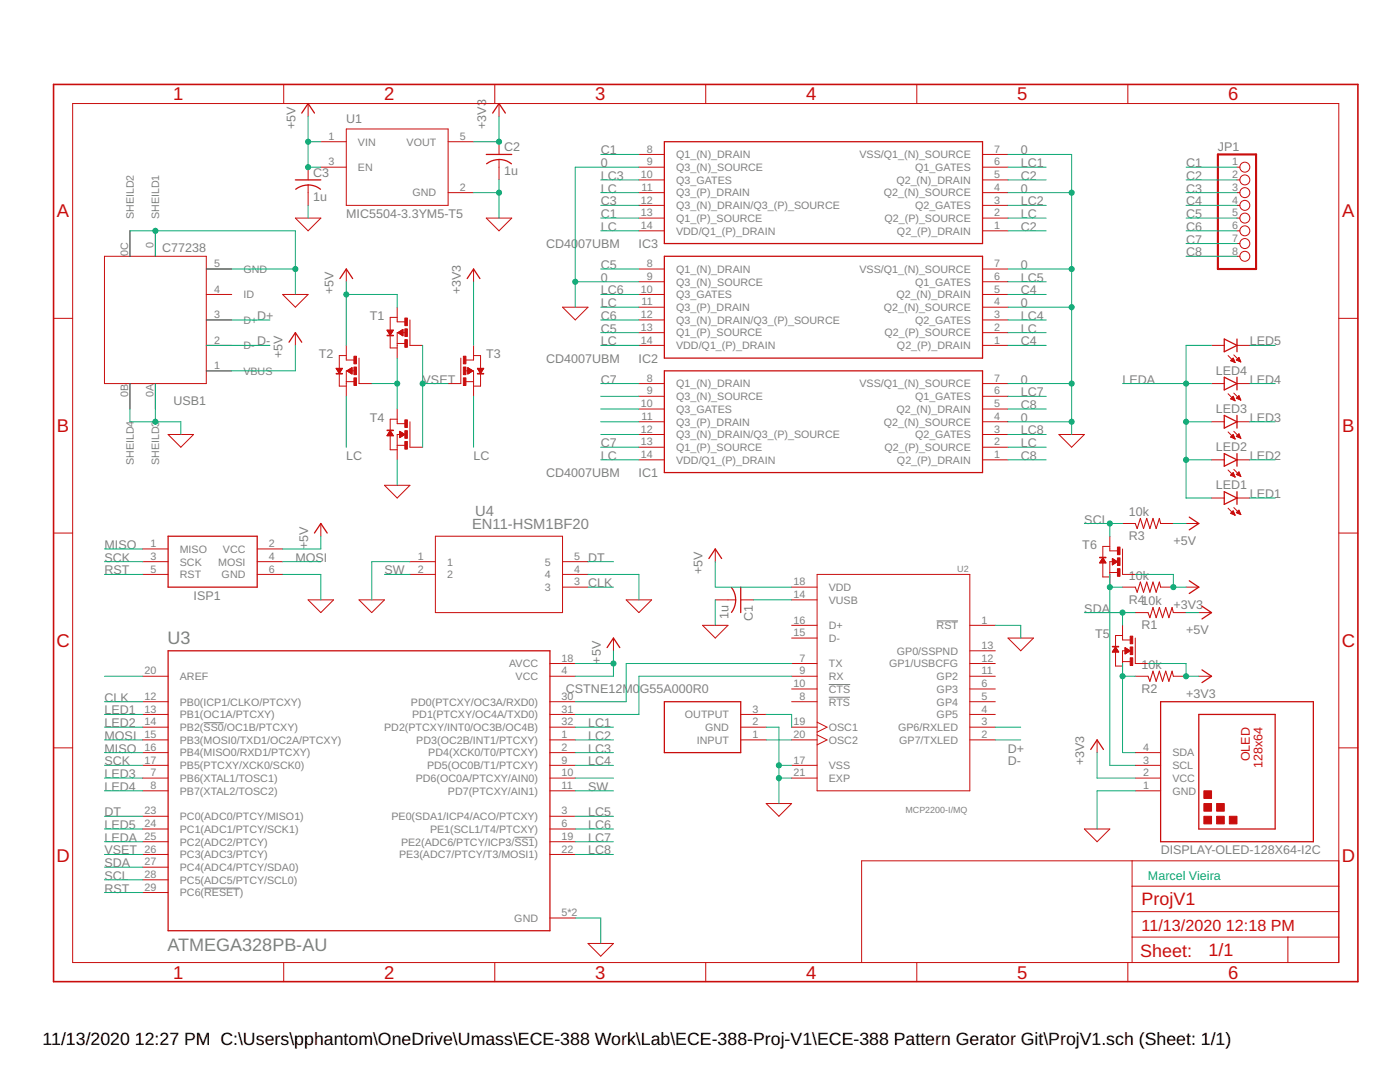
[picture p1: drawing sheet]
<svg xmlns="http://www.w3.org/2000/svg" width="279mm" height="216mm" viewBox="0 0 279 216" stroke-linecap="round" stroke-linejoin="round" font-family="sans-serif">
<path d="M165.4 139.1h4.2M165.4 136.6h4.3M186.9 123.9h4.3M40.6 144.2h4.1M40.8 177.2h7.1M102.7 167.1h4" fill="none" stroke="#808080" stroke-width=".2"/>
<g fill="none" stroke="#c90d0c" stroke-width=".2">
<path d="M56.6 16.8v3.9M98.7 16.8v3.9M140.8 16.8v3.9M183 16.8v3.9M225.1 16.8v3.9M14.5 20.7h252.7v171.4h-252.7zM61.5 20.7v2.5M61.5 33.4v2.5M61.5 36.9v4.1M64 33.4h5.1M64 28.3h5.1M69.1 25.7h20.3v15.3h-20.3z"/>
<path d="M89.4 38.4h5.1M89.4 28.3h5.1M99.6 20.7v2.5M99.6 28.3v2.5M99.6 31.8v4.1M127.5 33.4h5.1M127.5 35.9h5.1M127.5 38.4h5.1M127.5 30.8h5.1M196.1 33.4h5.1M196.1 35.9h5.1M196.1 38.4h5.1"/>
<path d="M196.1 30.8h5.1M246.9 33.4h.5M246.9 35.9h.5M246.9 38.4h.5M20.8 51.1h20.4v25.4h-20.4zM25.9 46.1v5M31 46.1v5M41.2 58.8h5M41.2 53.7h5M56.4 58.8h5.1l-2.6 2.5zM58.9 43.5h5.1l-2.5 2.6zM69.1 53.7v2.5"/>
<path d="M94.5 53.7v2.5M97 43.5h5.1l-2.5 2.6zM127.5 41h5.1M127.5 43.5h5.1M127.5 46.1h5.1M127.5 58.8h5.1M127.5 56.2h5.1M127.5 53.7h5.1M196.1 41h5.1M196.1 43.5h5.1M196.1 46.1h5.1M196.1 58.8h5.1"/>
<path d="M196.1 56.2h5.1M196.1 53.7h5.1M246.9 41h.5M246.9 43.5h.5M246.9 46.1h.5M246.9 48.6h.5M246.9 51.1h.5M10.7 63.5h3.8M25.9 76.5v5.1M31 76.5v5.1M41.2 68.9h5M41.2 63.8h5"/>
<path d="M41.2 74h5M58.9 66.4v2.5M67.1 73.5h1.2l-.6 1zM67.1 73.5h1.2M67.1 73.6h1.2M67.2 73.7h1M67.3 73.8h.8M67.3 73.9h.8M67.4 74h.7M67.4 74h.6M67.5 74.1h.5M67.5 74.2h.4"/>
<path d="M67.6 74.3h.2M67.6 74.4h.2M67.7 74.4h.1M67.7 74.5v2.5h1.4M69.1 68.9v2.9h1.5M69.1 76.2h1.5M69.1 71h-1.4v2.6M69.2 74l1.1-.6v1.2zM69.3 74h1M69.4 74.1h.9M69.4 73.9h.9M69.5 74.2h.8"/>
<path d="M69.5 73.8h.8M69.6 74.2h.7M69.6 73.7h.7M69.7 74.3h.6M69.7 73.7h.6M69.8 74.4h.5M69.8 73.6h.5M70 74.4h.3M70 73.5h.3M70.1 74.5h.2M70.1 73.5h.2M70.2 74.6h.1"/>
<path d="M70.2 73.4h.1M70.8 74h-1.7v5.1M71.6 71.5v5h2.6M77.2 65.9h1.3l-.6 1zM77.3 65.9h1.2M77.3 66h1.1M77.3 66.1h1.1M77.4 66.1h.9M77.4 66.2h.9M77.5 66.3h.8M77.5 66.3h.7M77.6 66.4h.6"/>
<path d="M77.6 66.5h.5M77.7 66.5h.4M77.7 66.6h.3M77.7 66.7h.3M77.8 66.8h.1M77.9 66.9v2.5h1.4M79.3 68.5h1.5M79.3 61.3v2.9h1.5M79.3 63.3h-1.4v2.7M79.4 66.4l1-.7v1.3zM79.4 66.4h1M79.6 66.5h.8"/>
<path d="M79.6 66.3h.8M79.7 66.5h.7M79.7 66.2h.7M79.8 66.6h.6M79.8 66.1h.6M79.9 66.7h.5M79.9 66.1h.5M80 66.8h.4M80 66h.4M80.1 66.8h.3M80.1 65.9h.3M80.2 66.9h.2"/>
<path d="M80.2 65.8h.2M80.3 67h.1M80.3 65.8h.1M80.9 66.4h-1.6v5.1M81.8 63.8v5.1h2.5M92 71.5v5h-2.6M92.9 74h1.6v5.1M93 76.2h1.5M93.4 74.6h.1M93.4 74.5h.2M93.4 74.4h.3M93.4 74.4h.4"/>
<path d="M93.4 74.3h.5M93.4 74.2h.6M93.4 74.2h.7M93.4 74.1h.8M93.4 74h.9M93.4 73.9h.8M93.4 73.8h.7M93.4 73.7h.6M93.4 73.7h.5M93.4 73.6h.3M93.4 73.5h.2M93.4 73.5h.1"/>
<path d="M93.4 73.4h.1M93.4 73.4l1 .6-1 .6zM94.5 68.9v2.9h-1.5M94.5 71h1.4v2.6M95.3 73.5h1.2l-.6 1zM95.3 73.5h1.2M95.3 73.6h1.2M95.4 73.7h1M95.5 73.8h.8M95.5 73.9h.8M95.5 74h.7M95.6 74h.6"/>
<path d="M95.6 74.1h.6M95.7 74.2h.4M95.8 74.3h.2M95.8 74.4h.2M95.9 74.4h.1M95.9 74.5v2.5h-1.4M112.3 61.3h5l-2.5 2.5zM127.5 79.1h5.1M127.5 76.5h5.1M127.5 68.9h5.1M127.5 66.4h5.1M127.5 63.8h5.1"/>
<path d="M127.5 61.3h5.1M196.1 79.1h5.1M196.1 76.5h5.1M196.1 68.9h5.1M196.1 66.4h5.1M196.1 63.8h5.1M196.1 61.3h5.1M241.8 76.5h2.5M241.8 68.9h2.5M245.1 78.6l1.4 1.4M245.1 71l1.4 1.3M245.6 79.6l.5-.5 .4 .9z"/>
<path d="M245.6 72l.5-.5 .4 .8zM245.7 79.6h.6M245.7 71.9h.6M245.7 79.5h.6M245.7 72h.6M245.8 71.8h.5M245.8 79.4h.4M245.9 79.7h.5M245.9 79.2h.3M245.9 71.6h.3M246 72.1h.4M246 71.5h.1"/>
<path d="M246.1 79.1h.1M246.2 79.8h.2M246.2 78.4l1.4 1.4M246.2 70.8l1.4 1.4M246.3 72.2h.1M246.7 79.5l.5-.5 .4 .8zM246.7 71.8l.5-.5 .4 .9zM246.8 79.5h.7M246.8 71.8h.6M246.8 79.4h.6M246.9 76.5h2.5M246.9 68.9h2.5"/>
<path d="M246.9 71.9h.6M247 79.2h.4M247 71.6h.4M247.1 71.5h.2M247.1 79.1h.2M247.1 79.6h.4M247.1 72h.4M247.2 71.4h.1M247.2 79h.1M247.4 79.7h.2M247.4 72.1h.2M267.2 63.5h3.8"/>
<path d="M33.5 86.7h5.1l-2.5 2.5zM76.7 96.8h5.1l-2.5 2.6zM77.2 86.9h1.3M77.3 86.9h1.2M77.3 86.8h1.1M77.4 86.7h1M77.4 86.7h.9M77.4 86.6h.9M77.5 86.5h.7M77.5 86.4h.7M77.6 86.4h.5M77.6 86.3h.5"/>
<path d="M77.7 86.2h.4M77.7 86.2h.3M77.8 86.1h.2M77.8 86h.1M77.9 86h.1M77.9 85.9l.6 1.1h-1.3zM77.9 87v2.7h1.4M79.3 81.6v2.9h1.5M79.3 83.7h-1.4v2.2M79.3 88.9h1.5M79.8 87.3h.1M79.8 87.2h.1"/>
<path d="M79.8 87.1h.4M79.8 86.9h.7M79.8 86.6h.8M79.8 86.1l1 .6-1 .6zM79.8 87.1h.3M79.8 87h.5M79.8 86.9h.6M79.8 86.8h.8M79.8 86.7h.9M79.8 86.5h.7M79.8 86.4h.6M79.8 86.4h.5"/>
<path d="M79.8 86.3h.4M79.8 86.2h.3M79.8 86.2h.1M79.8 86.1h.1M80.7 86.7h-1.4v5.1M81.8 84.2v5h2.5M127.5 91.8h5.1M127.5 89.2h5.1M127.5 86.7h5.1M127.5 84.2h5.1M127.5 81.6h5.1M196.1 91.8h5.1"/>
<path d="M196.1 89.2h5.1M196.1 86.7h5.1M196.1 84.2h5.1M196.1 81.6h5.1M211.3 86.7h5.1l-2.5 2.5zM241.8 91.8h2.5M241.8 84.2h2.5M241.8 99.4h2.5M245.1 93.8l1.4 1.4M245.1 86.2l1.4 1.4M245.6 94.8h.7M245.6 87.2h.7"/>
<path d="M245.7 87.1h.6M245.7 94.7h.6M245.9 94.9h.5M245.9 87h.3M245.9 94.6h.3M245.9 87.3h.5M246 86.8h.2M246 94.4h.2M246.1 86.7h.1M246.1 94.3l-.5 .5 .9 .4M246.1 94.3l.4 .9M246.1 94.3h.1"/>
<path d="M246.1 86.7l-.5 .5 .9 .4M246.1 86.7l.4 .9M246.1 95h.3M246.2 87.4h.2M246.2 93.7l1.4 1.4M246.2 86.1l1.4 1.4M246.4 95.2h.1M246.5 87.6h.1M246.7 94.7l.5-.5 .4 .9zM246.7 87.1l.5-.5 .4 .9zM246.8 94.7h.7M246.8 87.1h.7"/>
<path d="M246.9 91.8h2.5M246.9 84.2h2.5M246.9 99.4h2.5M246.9 87h.5M246.9 94.6h.5M247 86.8h.4M247 94.8h.5M247 94.4h.4M247.1 87.2h.4M247.1 86.7h.2M247.1 94.3h.2M247.2 86.6h.1"/>
<path d="M247.2 94.2h.1M247.3 94.9h.3M247.3 87.3h.3M247.6 95h.1M247.6 87.4h.1M10.7 106.4h3.8M28.5 114.6h5M28.5 109.5h5M28.5 112.1h5M51.3 114.6h5.1M51.3 109.5h5.1M51.3 112.1h5.1"/>
<path d="M61.5 119.7h5.1l-2.6 2.5zM64 104.5v2.5M71.6 119.7h5.1l-2.5 2.5zM81.8 114.6h5.1M81.8 112.1h5.1M86.9 107h25.4v15.2h-25.4zM112.3 114.6h5M112.3 117.2h5M112.3 112.1h5M125 119.7h5l-2.5 2.5zM142.7 119.7h4.1M142.7 109.5v2.6"/>
<path d="M147.8 119.7h2.6M158 119.7h5.1M158 117.2h5.1M163.1 114.6h30.4v43.2h-30.4zM219.5 112.2h1.1M219.6 112.1h1M219.6 112h.9M219.7 111.9h.8M219.7 111.9h.7M219.8 111.8h.6M219.8 111.7h.5M219.9 111.7h.4"/>
<path d="M219.9 111.6h.3M220 111.5h.2M220 111.4h.2M220 111.4h.1M220.1 112.3v2.8h1.4M220.1 111.3l.6 1h-1.2zM221.5 114.2h1.5M221.5 107v2.9h1.5M221.5 109h-1.4v2.3M222 111.4l1 .7-1 .6zM222 112.7h.1M222 112.6h.1"/>
<path d="M222 112.6h.2M222 112.5h.3M222 112.4h.5M222 112.4h.6M222 112.3h.7M222 112.2h.8M222 112.1h.9M222 112h.9M222 111.9h.8M222 111.9h.7M222 111.8h.5M222 111.7h.4"/>
<path d="M222 111.7h.3M222 111.6h.2M222 111.5h.1M223 112.1h-1.5v5.1M224 109.5v5.1h2.6M224 117.2h2.6M224 104.5h2.6M231.6 117.2h2.6M231.6 104.5h2.6M236.7 117.2h2.5M236.7 104.5h2.5M245.1 101.4l1.4 1.4"/>
<path d="M245.6 102.4l.5-.5 .4 .9zM245.6 102.4h.7M245.8 102.3h.5M245.8 102.5h.6M245.9 102.2h.3M246 102h.2M246.1 102.6h.3M246.2 101.3l1.4 1.4M246.4 102.8h.1M246.7 102.3l.5-.5 .4 .9zM246.8 102.3h.7M246.9 102.2h.5"/>
<path d="M247 102.4h.5M247 102h.4M247.1 101.9h.2M247.2 102.5h.4M247.5 102.6h.1M267.2 106.4h3.8M28.5 134.9h5M109.7 132.4h5.1M109.7 134.9h5.1M122.4 127.3v2.6M140.2 124.8h5.1l-2.6 2.5zM158 124.8h5.1"/>
<path d="M158 137.5h5.1M158 132.4h5.1M158 134.9h5.1M158 127.3h5.1M193.5 124.8h5.1M193.5 137.5h5.1M193.5 132.4h5.1M193.5 134.9h5.1M193.5 129.9h5.1M201.2 127.3h5l-2.5 2.6zM222 130.1h1.2M222 130h1.2"/>
<path d="M222.1 129.9h1.1M222.1 129.9h1M222.2 129.8h.9M222.2 129.8h.8M222.3 129.7h.7M222.3 129.6h.6M222.4 129.5h.5M222.4 129.5h.4M222.4 129.4h.4M222.5 129.3h.3M222.5 129.2h.2M222.6 129.2h.1"/>
<path d="M222.6 129.1h.1M222.6 130.1v2.8h1.4M222.6 129.1l.7 1h-1.3zM224 132h1.6M224 124.8v2.9h1.6M224 126.8h-1.4v2.3M224.5 129.2l1.1 .7-1.1 .6zM224.5 130.4h.1M224.5 130.4h.2M224.5 130.3h.3M224.5 130.2h.4M224.5 130.2h.6"/>
<path d="M224.5 130.1h.7M224.5 130h.8M224.5 129.9h.9M224.5 129.8h1M224.5 129.8h.9M224.5 129.7h.7M224.5 129.6h.6M224.5 129.5h.5M224.5 129.5h.4M224.5 129.4h.3M224.5 129.3h.2M224.5 129.2h.1"/>
<path d="M225.5 129.9h-1.5v5M226.6 127.3v5.1h2.5M226.6 134.9h2.5M226.6 122.2h2.5M234.2 134.9h2.5M234.2 122.2h2.5M239.2 134.9h2.6M239.2 122.2h2.6M10.7 149.2h3.8M28.5 157.8h5M28.5 147.6h5M28.5 145.1h5"/>
<path d="M28.5 142.6h5M28.5 140h5M28.5 152.7h5M28.5 155.3h5M28.5 150.2h5M109.7 157.8h5.1M109.7 147.6h5.1M109.7 145.1h5.1M109.7 142.6h5.1M109.7 140h5.1M109.7 152.7h5.1M109.7 155.3h5.1"/>
<path d="M109.7 150.2h5.1M147.8 147.6h5.1M147.8 145.1h5.1M147.8 142.6h5.1M158 147.6h5.1M158 145.1h5.1M158 140h5.1M158 152.7h5.1M158 155.3h5.1M163.1 144.1l2 1-2 1M163.1 146.6l2 1-2 1M193.5 147.6h5.1"/>
<path d="M193.5 145.1h5.1M193.5 142.6h5.1M193.5 140h5.1M218.9 147.6v2.6M226.6 157.8h5M226.6 152.7h5M226.6 155.3h5M226.6 150.2h5M267.2 149.2h3.8M28.5 165.4h5M28.5 162.9h5M28.5 168h5"/>
<path d="M28.5 170.5h5M28.5 173h5M28.5 175.6h5M28.5 178.1h5M109.7 165.4h5.1M109.7 162.9h5.1M109.7 168h5.1M109.7 170.5h5.1M152.9 160.3h5.1l-2.6 2.6zM216.4 165.4h5.1l-2.6 2.6zM225.9 171.8v20.3M225.9 176.8h41.3"/>
<path d="M267.2 171.8h-95.2v20.3M56.6 192.1v3.8M98.7 192.1v3.8M109.7 183.2h5.1M117.3 188.3h5.1l-2.5 2.5zM140.8 192.1v3.8M183 192.1v3.8M225.1 192.1v3.8M225.9 187h41.3M225.9 181.9h41.3M257 187v5.1"/>
<circle cx="248.4" cy="38.4" r=".99"/>
<circle cx="248.4" cy="33.4" r=".99"/>
<circle cx="248.4" cy="35.9" r=".99"/>
<circle cx="248.4" cy="41" r=".99"/>
<circle cx="248.4" cy="43.5" r=".99"/>
<circle cx="248.4" cy="46.1" r=".99"/>
<circle cx="248.4" cy="48.6" r=".99"/>
<circle cx="248.4" cy="51.1" r=".99"/>
</g>
<path d="M243.1 30.8h7.6v22.9h-7.6z" fill="none" stroke="#c90d0c" stroke-width=".42"/>
<g fill="none" stroke="#c90d0c" stroke-width=".25">
<path d="M58.9 35.9h5.1M60.2 22.6l1.3-1.9 1.3 1.9M61.5 36.9h.5a3.8 3.8 0 0 1 2 .9M61.5 36.9l-1.1 .2-1.4 .7M97 30.8h5.1M97.1 32.7a4 4 0 0 1 5 0M98.3 22.6l1.3-1.9 1.3 1.9M132.6 28.3h63.5v20.3h-63.5zM67.8 55.6l1.3-1.9 1.3 1.9M93.2 55.6l1.3-1.9 1.3 1.9M132.6 51.1h63.5v20.4h-63.5zM57.7 68.3l1.2-1.9 1.3 1.9"/>
<path d="M132.6 74h63.5v20.3h-63.5zM244.3 67.6l2.6 1.3-2.6 1.3zM244.3 75.3l2.6 1.2-2.6 1.3zM246.9 67.6v2.6M246.9 75.3v2.5M244.3 98.1l2.6 1.3-2.6 1.2zM244.3 82.9l2.6 1.3-2.6 1.2zM244.3 90.5l2.6 1.3-2.6 1.2zM246.9 82.9v2.5M246.9 90.5v2.5M246.9 98.1v2.5M33.5 107h17.8v10.2h-17.8z"/>
<path d="M62.8 106.4l1.2-1.9 1.3 1.9M141.5 111.4l1.2-1.9 1.3 1.9M146 117.2a4 4 0 0 1 0 5M147.8 117.2v5M237.3 115.9l1.9 1.3-1.9 1.2M237.3 103.2l1.9 1.3-1.9 1.2M33.5 129.9h76.2v55.8h-76.2zM121.2 129.2l1.2-1.9 1.3 1.9M239.9 133.7l1.9 1.2-1.9 1.3M239.9 121l1.9 1.2-1.9 1.3M132.6 140h15.2v10.2h-15.2zM217.7 149.5l1.2-1.9 1.3 1.9"/>
<path d="M231.6 140h30.5v28h-30.5zM239.2 142.6h15.3v22.8h-15.3z"/>
</g>
<path d="M10.7 16.8h260.3v179.1h-260.3z" fill="none" stroke="#c90d0c" stroke-width=".32"/>
<g fill="#c90d0c" stroke="#c90d0c" stroke-width=".2">
<path d="M80.8 63.5h.5v1.5h-.5z"/>
<path d="M80.8 65.6h.5v1.5h-.5z"/>
<path d="M80.8 67.8h.5v1.5h-.5z"/>
<path d="M77.2 66.9h1.3v.1h-1.3z"/>
<path d="M70.6 71.1h.5v1.5h-.5z"/>
<path d="M70.6 73.2h.5v1.6h-.5z"/>
<path d="M70.6 75.4h.5v1.5h-.5z"/>
<path d="M67.1 74.5h1.2v.1h-1.2z"/>
<path d="M92.5 71.1h.5v1.5h-.5z"/>
<path d="M92.5 73.2h.5v1.6h-.5z"/>
<path d="M92.5 75.4h.5v1.5h-.5z"/>
<path d="M95.3 74.5h1.2v.1h-1.2z"/>
<path d="M80.8 83.8h.5v1.5h-.5z"/>
<path d="M80.8 85.9h.5v1.6h-.5z"/>
<path d="M80.8 88.1h.5v1.5h-.5z"/>
<path d="M77.2 85.8h1.3v.1h-1.3z"/>
<path d="M240.3 162.9h1.5v1.5h-1.5z"/>
<path d="M240.3 160.3h1.5v1.6h-1.5z"/>
<path d="M242.8 162.9h1.5v1.5h-1.5z"/>
<path d="M240.3 157.8h1.5v1.5h-1.5z"/>
<path d="M245.3 162.9h1.6v1.5h-1.6z"/>
<path d="M242.8 160.3h1.5v1.6h-1.5z"/>
<path d="M225.6 126.9h.5v1.6h-.5z"/>
<path d="M225.6 129.1h.5v1.5h-.5z"/>
<path d="M225.6 131.3h.5v1.5h-.5z"/>
<path d="M222 129h1.3v.1h-1.3z"/>
<path d="M223 109.2h.5v1.5h-.5z"/>
<path d="M223 111.3h.5v1.5h-.5z"/>
<path d="M223 113.5h.5v1.5h-.5z"/>
<path d="M219.5 111.2h1.2v.1h-1.2z"/>
</g>
<path d="M226.6 104.5l.3 1 .7-2.1 .6 2.1 .7-2.1 .6 2.1 .6-2.1 .6 2.1 .7-2.1 .2 1.1M226.6 117.2l.3 1 .7-2.1 .6 2.1 .7-2.1 .6 2.1 .6-2.1 .6 2.1 .7-2.1 .2 1.1M229.1 122.2l.4 1.1 .6-2.1 .6 2.1 .7-2.1 .6 2.1 .6-2.1 .7 2.1 .6-2.1 .3 1M229.1 134.9l.4 1.1 .6-2.1 .6 2.1 .7-2.1 .6 2.1 .6-2.1 .7 2.1 .6-2.1 .3 1" fill="none" stroke="#c90d0c" stroke-width=".21"/>
<g fill="none" stroke="#0dab76" stroke-width=".2">
<path d="M61.5 23.2v10.2h2.5M61.5 28.3h2.5M94.5 38.4h5.1M99.6 23.2v5.1h-5.1M99.6 35.9v7.6M119.9 38.4h7.6M119.9 30.8h7.6M119.9 35.9h7.6M127.5 33.4h-12.7v27.9M201.2 38.4h12.7M201.2 33.4h7.6M201.2 30.8h12.7v55.9"/>
<path d="M201.2 35.9h7.6M236.7 38.4h10.2M236.7 33.4h10.2M236.7 35.9h10.2M25.9 51.1v-5h33v12.7M31 46.1v5M41.2 53.7h17.7M61.5 41v2.5M69.1 56.2v12.7M69.1 58.8h10.2v2.5M94.5 56.2v12.7M114.8 56.2h12.7"/>
<path d="M119.9 46.1h7.6M119.9 43.5h7.6M119.9 41h7.6M119.9 58.8h7.6M119.9 53.7h7.6M201.2 46.1h7.6M201.2 43.5h7.6M201.2 41h7.6M201.2 58.8h7.6M201.2 53.7h12.7M201.2 56.2h7.6M236.7 46.1h10.2"/>
<path d="M236.7 43.5h10.2M236.7 41h10.2M236.7 48.6h10.2M236.7 51.1h10.2M25.9 76.5v7.7h10.2v2.5M31 76.5v7.7M41.2 68.9h12.7M41.2 63.8h12.7M58.9 68.9v5.1h-17.7M69.1 79.1v10.1M74.2 76.5h5.1M79.3 71.5v10.1"/>
<path d="M84.3 76.5h5.1M84.3 68.9v20.3M94.5 79.1v10.1M119.9 61.3h7.6M119.9 68.9h7.6M119.9 66.4h7.6M119.9 63.8h7.6M119.9 76.5h7.6M119.9 79.1h7.6M201.2 61.3h12.7M201.2 68.9h7.6M201.2 66.4h7.6"/>
<path d="M201.2 63.8h7.6M201.2 76.5h12.7M201.2 79.1h7.6M224 76.5h17.8M241.8 68.9h-5.1v30.5h5.1M249.4 68.9h5.1M249.4 76.5h5.1M79.3 91.8v5M119.9 91.8h7.6M119.9 89.2h7.6M119.9 81.6h7.6M119.9 86.7h7.6"/>
<path d="M119.9 84.2h7.6M201.2 91.8h7.6M201.2 89.2h7.6M201.2 81.6h7.6M201.2 86.7h7.6M201.2 84.2h12.7M236.7 91.8h5.1M236.7 84.2h5.1M249.4 91.8h5.1M249.4 84.2h5.1M249.4 99.4h5.1M20.8 114.6h7.7"/>
<path d="M20.8 112.1h7.7M20.8 109.5h7.7M56.4 114.6h7.6v5.1M56.4 112.1h7.6M64 107v2.5h-7.6M76.7 114.6h5.1M81.8 112.1h-7.6v7.6M117.3 114.6h10.2v5.1M117.3 112.1h5.1M117.3 117.2h5.1M142.7 112.1v5.1h15.3M142.7 119.7v5.1"/>
<path d="M150.4 119.7h7.6M216.4 104.5h7.6M221.5 114.6v38.1h5.1M221.5 104.5v2.5M221.5 117.2h2.5M226.6 114.6h7.6v2.6h2.5M234.2 104.5h2.5M20.8 134.9h7.7M114.8 132.4h7.6M122.4 129.9v5h-7.6M158 134.9h-30.5v7.7h-12.7M158 132.4h-33v7.6h-10.2"/>
<path d="M198.6 124.8h5.1v2.5M216.4 122.2h10.2M224 132.4v17.8h2.6M224 134.9h2.6M224 122.2v2.6M229.1 132.4h7.6v2.5h2.5M236.7 122.2h2.5M20.8 145.1h7.7M20.8 147.6h7.7M20.8 152.7h7.7M20.8 150.2h7.7M20.8 157.8h7.7"/>
<path d="M20.8 155.3h7.7M20.8 142.6h7.7M20.8 140h7.7M114.8 145.1h7.6M114.8 147.6h7.6M114.8 152.7h7.6M114.8 150.2h7.6M114.8 157.8h7.6M114.8 155.3h7.6M152.9 145.1h2.5v15.2M152.9 147.6h5.1M152.9 142.6h5.1v2.5"/>
<path d="M155.4 152.7h2.6M155.4 155.3h2.6M198.6 145.1h5.1M198.6 147.6h5.1M218.9 150.2v5.1h7.7M226.6 157.8h-7.7v7.6M20.8 165.4h7.7M20.8 168h7.7M20.8 170.5h7.7M20.8 162.9h7.7M20.8 175.6h7.7M20.8 173h7.7"/>
<path d="M20.8 178.1h7.7M114.8 165.4h7.6M114.8 168h7.6M114.8 170.5h7.6M114.8 162.9h7.6M114.8 183.2h5.1v5.1"/>
</g>
<g fill="#0dab76" stroke="#0dab76" stroke-width=".2">
<circle cx="99.6" cy="38.4" r=".51"/>
<circle cx="213.9" cy="84.2" r=".51"/>
<circle cx="213.9" cy="76.5" r=".51"/>
<circle cx="213.9" cy="61.3" r=".51"/>
<circle cx="213.9" cy="53.7" r=".51"/>
<circle cx="213.9" cy="38.4" r=".51"/>
<circle cx="114.8" cy="56.2" r=".51"/>
<circle cx="155.4" cy="155.3" r=".51"/>
<circle cx="155.4" cy="152.7" r=".51"/>
<circle cx="58.9" cy="53.7" r=".51"/>
<circle cx="31" cy="46.1" r=".51"/>
<circle cx="31" cy="84.2" r=".51"/>
<circle cx="236.7" cy="91.8" r=".51"/>
<circle cx="236.7" cy="84.2" r=".51"/>
<circle cx="236.7" cy="76.5" r=".51"/>
<circle cx="221.5" cy="104.5" r=".51"/>
<circle cx="224" cy="122.2" r=".51"/>
<circle cx="79.3" cy="76.5" r=".51"/>
<circle cx="84.3" cy="76.5" r=".51"/>
<circle cx="61.5" cy="28.3" r=".51"/>
<circle cx="61.5" cy="33.4" r=".51"/>
<circle cx="69.1" cy="58.8" r=".51"/>
<circle cx="122.4" cy="132.4" r=".51"/>
<circle cx="99.6" cy="28.3" r=".51"/>
<circle cx="236.7" cy="134.9" r=".51"/>
<circle cx="234.2" cy="117.2" r=".51"/>
<circle cx="224" cy="134.9" r=".51"/>
<circle cx="221.5" cy="117.2" r=".51"/>
</g>
<g font-size="3.7" fill="#c90d0c">
<text x="34.5" y="20.1">1</text>
<text x="76.7" y="20.1">2</text>
<text x="118.8" y="20.1">3</text>
<text x="160.9" y="20.1">4</text>
<text x="203" y="20.1">5</text>
<text x="245.1" y="20.1">6</text>
<text x="11.4" y="43.4">A</text>
<text x="267.9" y="43.4">A</text>
<text x="11.4" y="86.2">B</text>
<text x="267.9" y="86.2">B</text>
<text x="11.3" y="129.1">C</text>
<text x="267.8" y="129.1">C</text>
<text x="11.3" y="171.9">D</text>
<text x="267.8" y="171.9">D</text>
<text x="34.5" y="195.3">1</text>
<text x="76.7" y="195.3">2</text>
<text x="118.8" y="195.3">3</text>
<text x="160.9" y="195.3">4</text>
<text x="203" y="195.3">5</text>
<text x="245.1" y="195.3">6</text>
</g>
<g font-size="3.6" fill="#808080">
<text x="33.4" y="128.4">U3</text>
<text x="33.4" y="189.7">ATMEGA328PB-AU</text>
</g>
<g font-size="3.6" fill="#c90d0c">
<text x="227.8" y="180.6">ProjV1</text>
<text x="227.6" y="190.9">Sheet:</text>
<text x="241.2" y="190.8">1/1</text>
</g>
<g font-size="3.5">
<text x="8.5" y="208.5">11/13/2020</text>
<text x="26.9" y="208.5">12:27 PM C:\Users\pphantom\OneDrive\Umass\ECE-388 Work\Lab\ECE-388-Proj-V1\ECE-388 Pattern Gerator Git\ProjV1.sch (Sheet: 1/1)</text>
</g>
<g font-size="3.2" fill="#c90d0c">
<text x="227.8" y="185.7">11/13/2020</text>
<text x="244.7" y="185.7">12:18 PM</text>
</g>
<g font-size="2.9" fill="#808080">
<text x="94.2" y="105.5">EN11-HSM1BF20</text>
<text x="94.9" y="103">U4</text>
</g>
<g font-size="2.5" fill="#808080">
<text x="58.9" y="25.7" transform="rotate(-90 58.9 25.7)">+5V</text>
<text x="69.1" y="24.5">U1</text>
<text x="97" y="25.7" transform="rotate(-90 97 25.7)">+3V3</text>
<text x="62.5" y="35.3">C3</text>
<text x="100.6" y="35">1u</text>
<text x="100.6" y="30.2">C2</text>
<text x="119.9" y="30.8">C1</text>
<text x="119.9" y="35.9">LC3</text>
<text x="119.9" y="33.4">0</text>
<text x="203.7" y="35.9">C2</text>
<text x="203.7" y="33.4">LC1</text>
<text x="203.7" y="30.8">0</text>
<text x="236.7" y="33.4">C1</text>
<text x="236.7" y="35.9">C2</text>
<text x="243.1" y="30.2">JP1</text>
<text x="62.5" y="40.1">1u</text>
<text x="119.9" y="38.4">LC</text>
<text x="119.9" y="41">C3</text>
<text x="203.7" y="41">LC2</text>
<text x="203.7" y="38.4">0</text>
<text x="236.7" y="38.4">C3</text>
<text x="236.7" y="41">C4</text>
<text x="69.1" y="43.5">MIC5504-3.3YM5-T5</text>
<text x="119.9" y="46.1">LC</text>
<text x="119.9" y="43.5">C1</text>
<text x="203.7" y="43.5">LC</text>
<text x="203.7" y="46.1">C2</text>
<text x="236.7" y="43.5">C5</text>
<text x="236.7" y="46.1">C6</text>
<text x="32.4" y="50.4">C77238</text>
<text x="109" y="49.5">CD40</text>
<text x="115.4" y="49.5">07UBM</text>
<text x="119.9" y="53.7">C5</text>
<text x="127.4" y="49.5">IC3</text>
<text x="203.7" y="53.7">0</text>
<text x="236.7" y="48.6">C7</text>
<text x="236.7" y="51.1">C8</text>
<text x="66.6" y="58.8" transform="rotate(-90 66.6 58.8)">+5V</text>
<text x="92" y="58.8" transform="rotate(-90 92 58.8)">+3V3</text>
<text x="119.9" y="58.8">LC6</text>
<text x="119.9" y="56.2">0</text>
<text x="203.7" y="58.8">C4</text>
<text x="203.7" y="56.2">LC5</text>
<text x="51.3" y="63.8">D+</text>
<text x="73.8" y="63.8">T1</text>
<text x="119.9" y="61.3">LC</text>
<text x="119.9" y="63.8">C6</text>
<text x="203.7" y="63.8">LC4</text>
<text x="203.7" y="61.3">0</text>
<text x="51.3" y="68.9">D-</text>
<text x="56.4" y="71.5" transform="rotate(-90 56.4 71.5)">+5V</text>
<text x="63.6" y="71.5">T2</text>
<text x="97" y="71.5">T3</text>
<text x="119.9" y="68.9">LC</text>
<text x="119.9" y="66.4">C5</text>
<text x="203.7" y="66.4">LC</text>
<text x="203.7" y="68.9">C4</text>
<text x="249.4" y="68.9">LED5</text>
<text x="84.3" y="76.5">VSET</text>
<text x="109" y="72.3">CD4007UBM</text>
<text x="119.9" y="76.5">C7</text>
<text x="127.4" y="72.3">IC2</text>
<text x="203.7" y="76.5">0</text>
<text x="224" y="76.5">LEDA</text>
<text x="242.6" y="74.8">LED4</text>
<text x="249.4" y="76.5">LED4</text>
<text x="34.6" y="80.8">USB1</text>
<text x="203.7" y="81.6">C8</text>
<text x="203.7" y="79.1">LC7</text>
<text x="242.6" y="82.4">LED3</text>
<text x="73.8" y="84.1">T4</text>
<text x="119.9" y="89.2">C7</text>
<text x="203.7" y="89.2">LC</text>
<text x="203.7" y="86.7">LC8</text>
<text x="203.7" y="84.1">0</text>
<text x="242.6" y="90">LED2</text>
<text x="249.4" y="84.1">LED3</text>
<text x="69.1" y="91.8">LC</text>
<text x="94.5" y="91.8">LC</text>
<text x="109" y="95.2">CD4007UBM</text>
<text x="119.9" y="91.8">LC</text>
<text x="127.4" y="95.2">IC1</text>
<text x="203.7" y="91.8">C8</text>
<text x="249.4" y="91.8">LED2</text>
<text x="242.6" y="97.6">LED1</text>
<text x="249.4" y="99.4">LED1</text>
<text x="216.4" y="104.5">SCL</text>
<text x="225.3" y="102.9">10k</text>
<text x="225.3" y="107.7">R3</text>
<text x="20.9" y="109.5">MISO</text>
<text x="20.9" y="112.1">SCK</text>
<text x="58.9" y="112.1">MOSI</text>
<text x="61.5" y="109.5" transform="rotate(-90 61.5 109.5)">+5V</text>
<text x="117.4" y="112.1">DT</text>
<text x="216" y="109.5">T6</text>
<text x="234.2" y="108.8">+5V</text>
<text x="20.9" y="114.6">RST</text>
<text x="38.6" y="119.7">ISP1</text>
<text x="76.7" y="114.6">SW</text>
<text x="117.4" y="117.2">CLK</text>
<text x="140.2" y="114.6" transform="rotate(-90 140.2 114.6)">+5V</text>
<text x="225.3" y="115.6">10k</text>
<text x="145.4" y="123.5" transform="rotate(-90 145.4 123.5)">1u</text>
<text x="150.2" y="123.9" transform="rotate(-90 150.2 123.9)">C1</text>
<text x="216.4" y="122.2">SDA</text>
<text x="225.3" y="120.4">R410k</text>
<text x="227.8" y="125.5">R1</text>
<text x="234.2" y="121.5">+3V3</text>
<text x="218.5" y="127.3">T5</text>
<text x="236.7" y="126.6">+5V</text>
<text x="119.9" y="132.4" transform="rotate(-90 119.9 132.4)">+5V</text>
<text x="227.8" y="133.4">10k</text>
<text x="20.9" y="142.6">LED1</text>
<text x="20.9" y="140">CLK</text>
<text x="112.9" y="138.4">CSTNE12M0</text>
<text x="127.7" y="138.4">G55A000R0</text>
<text x="227.8" y="138.2">R2</text>
<text x="236.7" y="139.3">+3V3</text>
<text x="20.9" y="145.1">LED2</text>
<text x="20.9" y="147.6">MOSI</text>
<text x="117.4" y="145.1">LC1</text>
<text x="117.4" y="147.6">LC2</text>
<text x="20.9" y="155.3">LED3</text>
<text x="20.9" y="150.2">MISO</text>
<text x="20.9" y="152.7">SCK</text>
<text x="117.4" y="152.7">LC4</text>
<text x="117.4" y="150.2">LC3</text>
<text x="201.2" y="150.2">D+</text>
<text x="201.2" y="152.7">D-</text>
<text x="216.4" y="152.7" transform="rotate(-90 216.4 152.7)">+3V3</text>
<text x="20.9" y="157.8">LED4</text>
<text x="117.4" y="157.8">SW</text>
<text x="20.9" y="167.9">LEDA</text>
<text x="20.9" y="165.4">LED5</text>
<text x="20.9" y="162.9">DT</text>
<text x="117.4" y="165.4">LC6</text>
<text x="117.4" y="167.9">LC7</text>
<text x="117.4" y="162.9">LC5</text>
<text x="20.9" y="173">SDA</text>
<text x="20.9" y="170.5">VSET</text>
<text x="117.4" y="170.5">LC8</text>
<text x="231.6" y="170.5">DISPLAY-OLED-128X64-I2C</text>
<text x="20.9" y="175.6">SCL</text>
<text x="20.9" y="178.1">RST</text>
</g>
<g font-size="2.5" fill="#c90d0c">
<text x="249.4" y="151.9" transform="rotate(-90 249.4 151.9)">OLED</text>
<text x="252" y="153.3" transform="rotate(-90 252 153.3)">128x64</text>
</g>
<text font-size="2.5" fill="#0dab76" x="229.1" y="175.6">Marcel Vieira</text>
<g font-size="2.1" fill="#808080">
<text x="65.6" y="27.9">1</text>
<text x="71.4" y="29">VIN</text>
<text x="81.1" y="29">VOUT</text>
<text x="91.8" y="27.9">5</text>
<text x="65.6" y="33">3</text>
<text x="71.4" y="34.1">EN</text>
<text x="127.9" y="35.5">10</text>
<text x="129.1" y="33">9</text>
<text x="129.1" y="30.5">8</text>
<text x="134.9" y="34.1">Q3_(N)_SOURCE</text>
<text x="134.9" y="31.6">Q1_(N)_DRAIN</text>
<text x="171.5" y="31.6">VSS/Q1_(N)_SOURCE</text>
<text x="182.6" y="34.1">Q1_GATES</text>
<text x="198.4" y="35.5">5</text>
<text x="198.4" y="33">6</text>
<text x="198.4" y="30.5">7</text>
<text x="245.9" y="33">1</text>
<text x="245.9" y="35.5">2</text>
<text x="82.3" y="39.2">GND</text>
<text x="91.8" y="38.1">2</text>
<text x="127.9" y="40.6">12</text>
<text x="128" y="38.1">11</text>
<text x="134.9" y="41.7">Q3_(N)_DRAIN/Q3_(P)_SOURCE</text>
<text x="134.9" y="39.2">Q3_(P)_DRAIN</text>
<text x="134.9" y="36.7">Q3_GATES</text>
<text x="176.4" y="39.2">Q2_(N)_SOURCE</text>
<text x="178.9" y="36.7">Q2_(N)_DRAIN</text>
<text x="182.6" y="41.7">Q2_GATES</text>
<text x="198.4" y="40.6">3</text>
<text x="198.4" y="38.1">4</text>
<text x="245.9" y="38.1">3</text>
<text x="245.9" y="40.6">4</text>
<text x="26.7" y="43.7" transform="rotate(-90 26.7 43.7)">SHEILD2</text>
<text x="31.8" y="43.7" transform="rotate(-90 31.8 43.7)">SHEILD1</text>
<text x="127.9" y="45.7">14</text>
<text x="127.9" y="43.2">13</text>
<text x="134.9" y="46.8">VDD/Q1_(P)_DRAIN</text>
<text x="134.9" y="44.3">Q1_(P)_SOURCE</text>
<text x="176.5" y="44.3">Q2_(P)_SOURCE</text>
<text x="179" y="46.8">Q2_(P)_DRAIN</text>
<text x="198.4" y="45.7">1</text>
<text x="198.4" y="43.2">2</text>
<text x="245.9" y="43.2">5</text>
<text x="245.9" y="45.7">6</text>
<text x="25.6" y="51.1" transform="rotate(-90 25.6 51.1)">0C</text>
<text x="30.7" y="49.6" transform="rotate(-90 30.7 49.6)">0</text>
<text x="42.7" y="53.3">5</text>
<text x="129.1" y="53.3">8</text>
<text x="198.4" y="53.3">7</text>
<text x="245.9" y="48.2">7</text>
<text x="245.9" y="50.8">8</text>
<text x="42.7" y="58.4">4</text>
<text x="48.6" y="59.5">ID</text>
<text x="48.6" y="54.4">GND</text>
<text x="127.9" y="58.4">10</text>
<text x="129.1" y="55.9">9</text>
<text x="134.9" y="59.5">Q3_GATES</text>
<text x="134.9" y="57">Q3_(N)_SOURCE</text>
<text x="134.9" y="54.4">Q1_(N)_DRAIN</text>
<text x="171.5" y="54.4">VSS/Q1_(N)_SOURCE</text>
<text x="178.9" y="59.5">Q2_(N)_DRAIN</text>
<text x="182.6" y="57">Q1_GATES</text>
<text x="198.4" y="58.4">5</text>
<text x="198.4" y="55.9">6</text>
<text x="42.7" y="63.5">3</text>
<text x="48.6" y="64.6">D+</text>
<text x="127.9" y="63.5">12</text>
<text x="128" y="60.9">11</text>
<text x="134.9" y="64.6">Q3_(N)_DRAIN/Q3_(P)_SOURCE</text>
<text x="134.9" y="62.1">Q3_(P)_DRAIN</text>
<text x="176.4" y="62.1">Q2_(N)_SOURCE</text>
<text x="182.6" y="64.6">Q2_GATES</text>
<text x="198.4" y="63.5">3</text>
<text x="198.4" y="60.9">4</text>
<text x="42.7" y="68.6">2</text>
<text x="48.6" y="69.7">D-</text>
<text x="127.9" y="68.6">14</text>
<text x="127.9" y="66">13</text>
<text x="134.9" y="69.7">VDD/Q1_(P)_DRAIN</text>
<text x="134.9" y="67.1">Q1_(P)_SOURCE</text>
<text x="176.5" y="67.1">Q2_(P)_SOURCE</text>
<text x="179" y="69.7">Q2_(P)_DRAIN</text>
<text x="198.4" y="68.6">1</text>
<text x="198.4" y="66">2</text>
<text x="42.7" y="73.6">1</text>
<text x="48.6" y="74.8">VBUS</text>
<text x="129.1" y="76.2">8</text>
<text x="134.9" y="77.3">Q1_(N)_DRAIN</text>
<text x="171.5" y="77.3">VSS/Q1_(N)_SOURCE</text>
<text x="198.4" y="76.2">7</text>
<text x="25.6" y="79.3" transform="rotate(-90 25.6 79.3)">0B</text>
<text x="30.7" y="79.3" transform="rotate(-90 30.7 79.3)">0A</text>
<text x="127.9" y="81.3">10</text>
<text x="128" y="83.8">11</text>
<text x="129.1" y="78.7">9</text>
<text x="134.9" y="82.4">Q3_GATES</text>
<text x="134.9" y="79.8">Q3_(N)_SOURCE</text>
<text x="178.9" y="82.4">Q2_(N)_DRAIN</text>
<text x="182.6" y="79.8">Q1_GATES</text>
<text x="198.4" y="83.8">4</text>
<text x="198.4" y="81.3">5</text>
<text x="198.4" y="78.7">6</text>
<text x="127.9" y="88.9">13</text>
<text x="127.9" y="86.3">12</text>
<text x="134.9" y="90">Q1_(P)_SOURCE</text>
<text x="134.9" y="87.5">Q3_(N)_DRAIN/Q3_(P)_SOURCE</text>
<text x="134.9" y="84.9">Q3_(P)_DRAIN</text>
<text x="176.4" y="84.9">Q2_(N)_SOURCE</text>
<text x="176.5" y="90">Q2_(P)_SOURCE</text>
<text x="182.6" y="87.5">Q2_GATES</text>
<text x="198.4" y="88.9">2</text>
<text x="198.4" y="86.3">3</text>
<text x="26.7" y="92.8" transform="rotate(-90 26.7 92.8)">SHEILD4</text>
<text x="31.8" y="92.8" transform="rotate(-90 31.8 92.8)">SHEILD3</text>
<text x="127.9" y="91.4">14</text>
<text x="134.9" y="92.5">VDD/Q1_(P)_DRAIN</text>
<text x="179" y="92.5">Q2_(P)_DRAIN</text>
<text x="198.4" y="91.4">1</text>
<text x="30" y="109.2">1</text>
<text x="30" y="111.7">3</text>
<text x="35.9" y="110.3">MISO</text>
<text x="35.9" y="112.8">SCK</text>
<text x="43.6" y="112.8">MOSI</text>
<text x="44.5" y="110.3">VCC</text>
<text x="53.7" y="111.7">4</text>
<text x="53.7" y="109.2">2</text>
<text x="83.4" y="111.7">1</text>
<text x="89.2" y="112.8">1</text>
<text x="108.8" y="112.8">5</text>
<text x="114.6" y="111.7">5</text>
<text x="30" y="114.3">5</text>
<text x="35.9" y="115.4">RST</text>
<text x="44.2" y="115.4">GND</text>
<text x="53.7" y="114.3">6</text>
<text x="83.4" y="114.3">2</text>
<text x="89.2" y="115.4">2</text>
<text x="108.8" y="117.9">3</text>
<text x="108.8" y="115.4">4</text>
<text x="114.6" y="116.8">3</text>
<text x="114.6" y="114.3">4</text>
<text x="158.4" y="119.3">14</text>
<text x="158.4" y="116.8">18</text>
<text x="165.4" y="117.9">VDD</text>
<text x="158.4" y="124.4">16</text>
<text x="165.4" y="120.5">VUSB</text>
<text x="165.4" y="125.5">D+</text>
<text x="186.9" y="125.5">RST</text>
<text x="195.9" y="124.4">1</text>
<text x="158.4" y="127">15</text>
<text x="165.4" y="128.1">D-</text>
<text x="179" y="130.6">GP0/SSPND</text>
<text x="195.9" y="129.5">13</text>
<text x="28.8" y="134.6">20</text>
<text x="35.9" y="135.7">AREF</text>
<text x="101.6" y="133.2">AVCC</text>
<text x="102.9" y="135.7">VCC</text>
<text x="112.1" y="134.6">4</text>
<text x="112.1" y="132">18</text>
<text x="158.4" y="137.1">10</text>
<text x="159.5" y="132">7</text>
<text x="159.5" y="134.6">9</text>
<text x="165.4" y="133.2">TX</text>
<text x="165.4" y="135.7">RX</text>
<text x="177.4" y="133.2">GP1/USBCFG</text>
<text x="186.9" y="135.7">GP2</text>
<text x="195.9" y="137.1">6</text>
<text x="195.9" y="134.6">11</text>
<text x="195.9" y="132">12</text>
<text x="28.8" y="139.7">12</text>
<text x="28.8" y="142.2">13</text>
<text x="35.9" y="140.8">PB0(ICP1/CLKO/PTCXY)</text>
<text x="35.9" y="143.3">PB1(OC1A/PTCXY)</text>
<text x="82" y="140.8">PD0(PTCXY/OC3A/RXD0)</text>
<text x="82.3" y="143.3">PD1(PTCXY/OC4A/TXD0)</text>
<text x="112.1" y="139.7">30</text>
<text x="112.1" y="142.2">31</text>
<text x="136.7" y="143.3">OUTPUT</text>
<text x="150.2" y="142.2">3</text>
<text x="159.5" y="139.7">8</text>
<text x="165.4" y="140.8">RTS</text>
<text x="165.4" y="138.2">CTS</text>
<text x="186.9" y="143.3">GP5</text>
<text x="186.9" y="140.8">GP4</text>
<text x="186.9" y="138.2">GP3</text>
<text x="195.9" y="142.2">4</text>
<text x="195.9" y="139.7">5</text>
<text x="28.8" y="144.7">14</text>
<text x="28.8" y="147.3">15</text>
<text x="28.8" y="149.8">16</text>
<text x="35.9" y="145.9">PB2(SS0/OC1B/PTCXY)</text>
<text x="35.9" y="148.4">PB3(MOSI0/TXD1/OC2A/PTCXY)</text>
<text x="76.7" y="145.9">PD2(PTCXY/INT0/OC3B/OC4B)</text>
<text x="83.1" y="148.4">PD3(OC2B/INT1/PTCXY)</text>
<text x="112.1" y="144.7">32</text>
<text x="112.1" y="147.3">1</text>
<text x="112.1" y="149.8">2</text>
<text x="139.1" y="148.4">INPUT</text>
<text x="140.7" y="145.9">GND</text>
<text x="150.2" y="147.3">1</text>
<text x="150.2" y="144.7">2</text>
<text x="158.4" y="144.7">19</text>
<text x="158.4" y="147.3">20</text>
<text x="165.4" y="145.9">OSC1</text>
<text x="165.4" y="148.4">OSC2</text>
<text x="179.2" y="145.9">GP6/RXLED</text>
<text x="179.5" y="148.4">GP7/TXLED</text>
<text x="195.9" y="147.3">2</text>
<text x="195.9" y="144.7">3</text>
<text x="228.1" y="149.8">4</text>
<text x="28.8" y="152.4">17</text>
<text x="30" y="154.9">7</text>
<text x="35.9" y="150.9">PB4(MISO0/RXD1/PTCXY)</text>
<text x="35.9" y="153.5">PB5(PTCXY/XCK0/SCK0)</text>
<text x="85.2" y="153.5">PD5(OC0B/T1/PTCXY)</text>
<text x="85.5" y="150.9">PD4(XCK0/T0/PTCXY)</text>
<text x="112.1" y="152.4">9</text>
<text x="112.1" y="154.9">10</text>
<text x="158.4" y="152.4">17</text>
<text x="158.4" y="154.9">21</text>
<text x="165.4" y="153.5">VSS</text>
<text x="228.1" y="154.9">2</text>
<text x="228.1" y="152.4">3</text>
<text x="234" y="153.5">SCL</text>
<text x="234" y="150.9">SDA</text>
<text x="30" y="157.4">8</text>
<text x="35.9" y="156">PB6(XTAL1/TOSC1)</text>
<text x="35.9" y="158.6">PB7(XTAL2/TOSC2)</text>
<text x="83" y="156">PD6(OC0A/PTCXY/AIN0)</text>
<text x="89.4" y="158.6">PD7(PTCXY/AIN1)</text>
<text x="112.1" y="157.4">11</text>
<text x="165.4" y="156">EXP</text>
<text x="228.1" y="157.4">1</text>
<text x="234" y="158.6">GND</text>
<text x="234" y="156">VCC</text>
<text x="28.8" y="162.5">23</text>
<text x="28.8" y="165.1">24</text>
<text x="28.8" y="167.6">25</text>
<text x="35.9" y="163.6">PC0(ADC0/PTCY/MISO1)</text>
<text x="35.9" y="166.2">PC1(ADC1/PTCY/SCK1)</text>
<text x="78.1" y="163.6">PE0(SDA1/ICP4/ACO/PTCXY)</text>
<text x="85.8" y="166.2">PE1(SCL1/T4/PTCXY)</text>
<text x="112.1" y="167.6">19</text>
<text x="112.1" y="165.1">6</text>
<text x="112.1" y="162.5">3</text>
<text x="28.8" y="170.1">26</text>
<text x="28.8" y="172.7">27</text>
<text x="35.9" y="168.7">PC2(ADC2/PTCY)</text>
<text x="35.9" y="171.2">PC3(ADC3/PTCY)</text>
<text x="35.9" y="173.8">PC4(ADC4/PTCY/SDA0)</text>
<text x="79.7" y="171.3">PE3(ADC7/PTCY/T3/MOSI1)</text>
<text x="80" y="168.7">PE2(ADC6/PTCY/ICP3/SS1)</text>
<text x="112.1" y="170.1">22</text>
<text x="28.8" y="175.2">28</text>
<text x="28.8" y="177.8">29</text>
<text x="35.9" y="176.3">PC5(ADC5/PTCY/SCL0)</text>
<text x="35.9" y="178.9">PC6(RESET)</text>
<text x="102.6" y="183.9">GND</text>
<text x="112.1" y="182.8">5*2</text>
</g>
<g font-size="1.8" fill="#808080">
<text x="191" y="114">U2</text>
<text x="180.7" y="162.1">MCP2200-I/MQ</text>
</g>
</svg>
